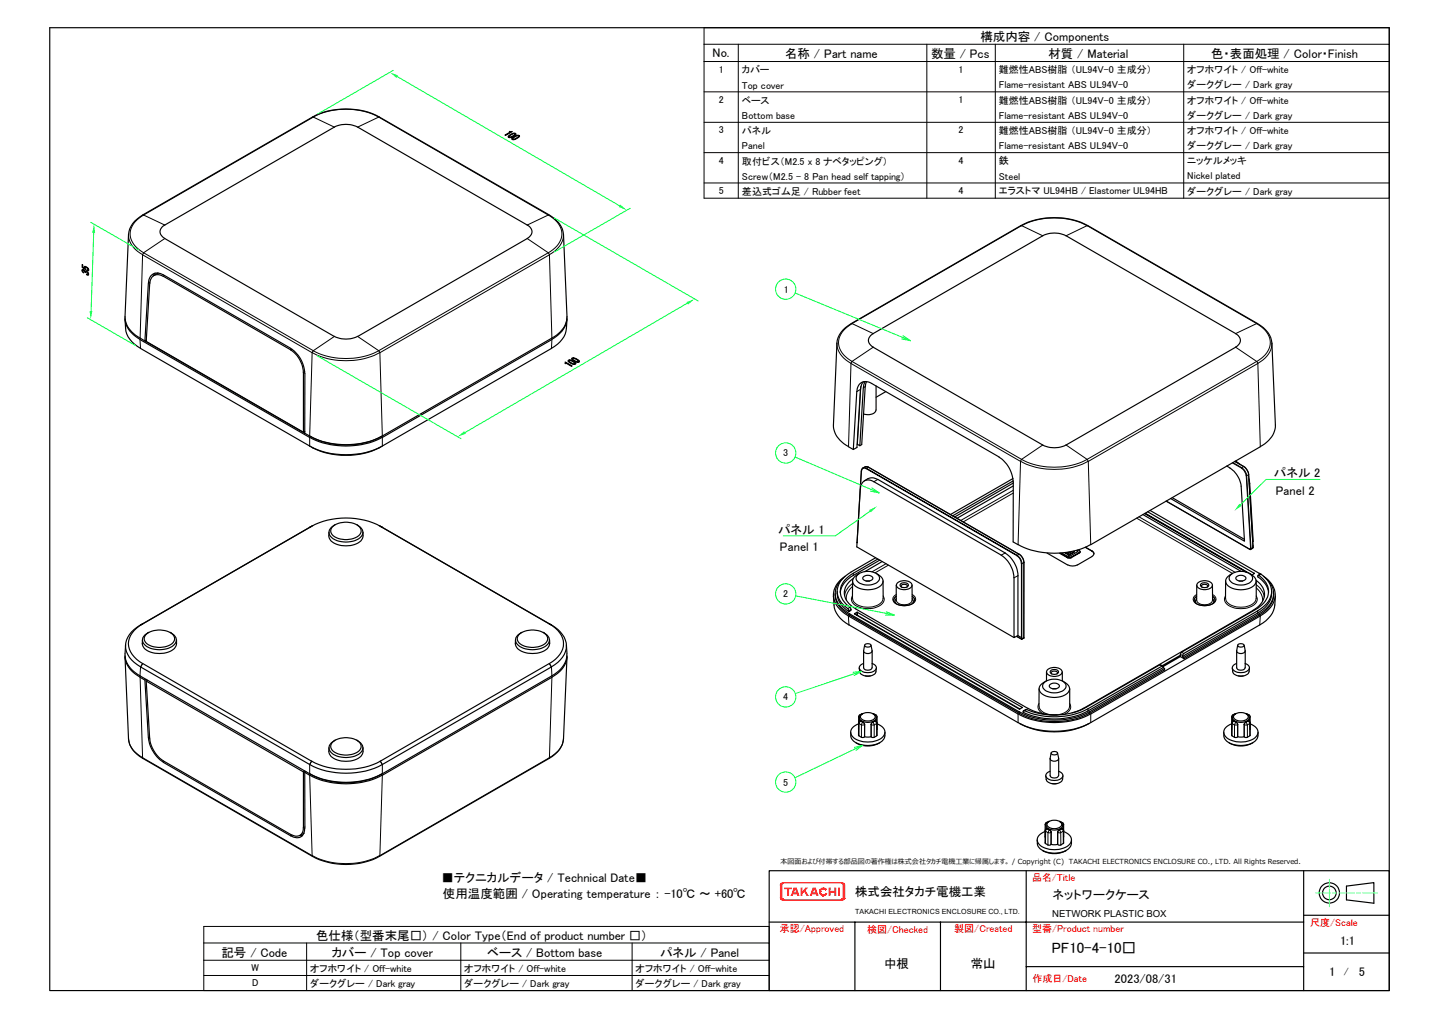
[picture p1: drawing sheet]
<svg xmlns="http://www.w3.org/2000/svg" width="420mm" height="297mm" viewBox="0 0 420 297" stroke-linecap="round" stroke-linejoin="round" font-family="sans-serif">
<path d="M14.5 8.1h391v280.9h-391z" fill="none" stroke="#000" stroke-width=".34"/>
<path d="M227.7 257.7h18.8M227.8 257.6h18.7M227.9 257.6h18.5M228 257.5h18.3M228.1 257.5h18.1" fill="none" stroke="#f00" stroke-width=".29"/>
<g fill="#f00">
<path d="M245.4 257.8h1.1z"/>
<path d="M227.7 257.8h1.1z"/>
<path d="M227.7 257.8h1.2z"/>
<path d="M245.4 257.8h1.2z"/>
<path d="M227.7 257.8h1z"/>
<path d="M245.6 257.8l1 .1z"/>
<path d="M227.7 257.8l.9 .1z"/>
<path d="M245.7 257.9h.9z"/>
<path d="M227.7 257.9h.9z"/>
<path d="M245.7 257.9l.9 .1z"/>
<path d="M227.7 257.9l.8 .1z"/>
<path d="M245.8 258h.8z"/>
<path d="M227.6 258h.9z"/>
<path d="M245.8 258l.8 .1z"/>
<path d="M227.6 258l.8 .1z"/>
<path d="M245.9 258.1h.8z"/>
<path d="M227.6 258.1h.8z"/>
<path d="M245.9 258.1l.8 .1z"/>
<path d="M227.6 258.1l.7 .1z"/>
<path d="M245.9 258.2l.8 .1z"/>
<path d="M227.6 258.2l.7 .1z"/>
<path d="M246 258.3l.7 .1z"/>
<path d="M227.6 258.3l.7 .1z"/>
<path d="M246 258.4l.7 3.4h-.7z"/>
<path d="M246 258.4h.7v3.4z"/>
<path d="M227.6 258.4l.7 3.4h-.7z"/>
<path d="M227.6 258.4h.7v3.4z"/>
<path d="M246 261.8l.7 .1z"/>
<path d="M227.6 261.8l.7 .1z"/>
<path d="M246 261.9l.7 .1z"/>
<path d="M227.6 261.9l.7 .1z"/>
<path d="M245.9 262h.8z"/>
<path d="M227.6 262h.8z"/>
<path d="M245.9 262l.7 .1z"/>
<path d="M227.6 262l.8 .1z"/>
<path d="M245.9 262.1l.7 .1z"/>
<path d="M227.6 262.1l.9 .1z"/>
<path d="M245.8 262.2h.8z"/>
<path d="M227.6 262.2h.9z"/>
<path d="M245.7 262.3h.9z"/>
<path d="M245.8 262.2l.8 .1z"/>
<path d="M227.6 262.2l1 .1z"/>
<path d="M227.7 262.3h.9z"/>
<path d="M245.6 262.3h1z"/>
<path d="M227.7 262.3h1z"/>
<path d="M245.4 262.4h1.1z"/>
<path d="M227.7 262.3l1.1 .1z"/>
<path d="M227.7 262.4h1.2z"/>
</g>
<path d="M227.7 262.4h18.8M227.8 262.5h18.7M227.9 262.6h18.5M228 262.7h18.3M228.2 262.7h17.9" fill="none" stroke="#f00" stroke-width=".29"/>
<g fill="#f00">
<path d="M228.9 259l2.2 .4h-2.2z"/>
<path d="M228.9 259h2.2v.4z"/>
<path d="M229.7 259.4l.6 2h-.6z"/>
<path d="M229.7 259.4h.6v2z"/>
<path d="M231.6 259l1.1 .5h-1.3z"/>
<path d="M231.6 259h.9l.2 .5z"/>
<path d="M232.1 259.5l.9 .9h-.6z"/>
<path d="M232.1 259.5h.6l.3 .9z"/>
<path d="M231.4 259.5l.3 .9h-.6z"/>
<path d="M231.4 259.5h.7l-.4 .9z"/>
<path d="M231.1 260.4l2.1 .5h-2.3z"/>
<path d="M231.1 260.4h1.9l.2 .5z"/>
<path d="M232.6 260.9l.8 .5h-.7z"/>
<path d="M232.6 260.9h.6l.2 .5z"/>
<path d="M230.9 260.9l.5 .5h-.7z"/>
<path d="M230.9 260.9h.7l-.2 .5z"/>
<path d="M235.2 259l-.1 .8h-.7z"/>
<path d="M235.2 259h.7l-.8 .8z"/>
<path d="M234.2 260l.2-.2 .8 .2z"/>
<path d="M234.4 259.8h.7l.1 .2z"/>
<path d="M233.7 259l.5 1h-.5z"/>
<path d="M233.7 259h.5v1z"/>
<path d="M233.7 260l1.6 .2h-1.6z"/>
<path d="M233.7 260h1.5l.1 .2z"/>
<path d="M233.7 260.2l.5 .6h-.5z"/>
<path d="M233.7 260.2h1l-.5 .6z"/>
<path d="M234.7 260.2l1.4 1.2h-.6z"/>
<path d="M234.7 260.2h.6l.8 1.2z"/>
<path d="M233.7 260.8l.5 .6h-.5z"/>
<path d="M233.7 260.8h.5v.6z"/>
<path d="M237.2 259l1.1 .5h-1.3z"/>
<path d="M237.2 259h.8l.3 .5z"/>
<path d="M237.6 259.5l.9 .9h-.5z"/>
<path d="M237.6 259.5h.7l.2 .9z"/>
<path d="M237 259.5l.3 .9h-.6z"/>
<path d="M237 259.5h.6l-.3 .9z"/>
<path d="M236.7 260.4l2.1 .5h-2.3z"/>
<path d="M236.7 260.4h1.8l.3 .5z"/>
<path d="M238.1 260.9l.9 .5h-.7z"/>
<path d="M238.1 260.9h.7l.2 .5z"/>
<path d="M236.5 260.9l.4 .5h-.6z"/>
<path d="M236.5 260.9h.6l-.2 .5z"/>
<path d="M240.2 258.9h.3z"/>
<path d="M240 259h.6z"/>
<path d="M240.2 258.9l.4 .1z"/>
<path d="M239.9 259h.8z"/>
<path d="M240 259h.7z"/>
<path d="M239.7 259h1.1z"/>
<path d="M239.9 259h.9z"/>
<path d="M239.7 259l1.2 .1z"/>
<path d="M239.6 259.2h1.4z"/>
<path d="M239.7 259.1l1.3 .1z"/>
<path d="M239.5 259.2h1.6z"/>
<path d="M239.6 259.2h1.5z"/>
<path d="M239.4 259.3h1.9z"/>
<path d="M239.5 259.2l1.8 .1z"/>
<path d="M239.4 259.3l1.9 .1z"/>
<path d="M240.3 259.4h1z"/>
<path d="M239.3 259.4h.9z"/>
<path d="M239.3 259.4h1z"/>
<path d="M240.4 259.4h.9z"/>
<path d="M239.3 259.4h.8z"/>
<path d="M240.5 259.4l.7 .1z"/>
<path d="M240.5 259.4h.8z"/>
<path d="M239.3 259.4l.6 .1z"/>
<path d="M240.6 259.5h.5z"/>
<path d="M240.6 259.5h.6z"/>
<path d="M239.2 259.5h.7z"/>
<path d="M239.2 259.5l.6 .1z"/>
<path d="M240.7 259.5l.3 .1z"/>
<path d="M240.7 259.5h.4z"/>
<path d="M240.8 259.6l.1 .1z"/>
<path d="M240.8 259.6h.2z"/>
<path d="M239.2 259.6l.5 .1z"/>
<path d="M239.2 259.6h.6z"/>
<path d="M239.1 259.7l.6 .1z"/>
<path d="M239.1 259.8h.6z"/>
<path d="M239.1 259.8l.5 .2z"/>
<path d="M239.1 260h.5z"/>
<path d="M239.1 260l.5 .1h-.5z"/>
<path d="M239.1 260h.5v.1z"/>
<path d="M239.1 260.1l.5 .1z"/>
<path d="M239.1 260.2l.5 .1z"/>
<path d="M239.1 260.3l.5 .1h-.5z"/>
<path d="M239.1 260.3h.5v.1z"/>
<path d="M239.1 260.4l.5 .1z"/>
<path d="M239.1 260.5l.6 .1z"/>
<path d="M241 260.5l.3 .1z"/>
<path d="M240.9 260.6l.6 .1z"/>
<path d="M239.1 260.6l.7 .1z"/>
<path d="M239.1 260.7h.7z"/>
<path d="M240.8 260.7h.7z"/>
<path d="M239.1 260.7l.8 .1z"/>
<path d="M240.7 260.8h.7z"/>
<path d="M239.2 260.8l.8 .1z"/>
<path d="M240.6 260.9h.7z"/>
<path d="M239.3 260.9h.7z"/>
<path d="M239.3 260.9h.8z"/>
<path d="M240.5 260.9h.8z"/>
<path d="M240.4 261h.9z"/>
<path d="M240.5 260.9l.8 .1z"/>
<path d="M239.3 260.9l.9 .1z"/>
<path d="M239.3 261h1.1z"/>
<path d="M239.3 261l1.9 .1z"/>
<path d="M239.3 261h2z"/>
<path d="M239.4 261.1h1.8z"/>
<path d="M239.4 261.1l1.6 .1z"/>
<path d="M239.6 261.2h1.4z"/>
<path d="M239.6 261.2l1.2 .2z"/>
<path d="M239.8 261.4h1z"/>
<path d="M239.8 261.4l.8 .1z"/>
<path d="M240.1 261.5h.4z"/>
<path d="M240.1 261.5h.5z"/>
<path d="M243.5 259l.6 .9h-.6z"/>
<path d="M243.5 259h.6v.9z"/>
<path d="M241.9 259l.5 .9h-.5z"/>
<path d="M241.9 259h.5v.9z"/>
<path d="M241.9 259.9l2.2 .5h-2.2z"/>
<path d="M241.9 259.9h2.2v.5z"/>
<path d="M243.5 260.4l.6 1h-.6z"/>
<path d="M243.5 260.4h.6v1z"/>
<path d="M241.9 260.4l.5 1h-.5z"/>
<path d="M241.9 260.4h.5v1z"/>
<path d="M244.6 259l.6 2.4h-.6z"/>
<path d="M244.6 259h.6v2.4z"/>
</g>
<g fill="none" stroke="#000" stroke-width=".34">
<path d="M104.4 37.1a7.5 7.5 0 0 0-6.8 0l-49.5 28.6a2.06 2.06 0 0 0-1.4 1.9 2.06 2.06 0 0 0 1.4 2M104.4 37.1l49.5 28.6a2.06 2.06 0 0 1 1.4 1.9 2.06 2.06 0 0 1-1.4 2M45.3 79.7l-.6 .8M46.2 79.7l-1.3 .7M48.1 69.6l49.5 28.5a7.5 7.5 0 0 0 6.8 0M153.9 69.6l-49.5 28.6M36.5 93.2a7.6 7.6 0 0 0 2.7 7.2l1.9 1.3 49.3 28.4M36.5 92.7a7.3 7.3 0 0 0 4.4 6.3M40.9 99.1l49.5 28.5a23.3 23.3 0 0 0 21.1 0l49.6-28.5M42.6 99.3h.1M42.7 99.2l-.4 .3 1-16.9a2.67 2.67 0 0 1 1.4-2.7 2.67 2.67 0 0 1 3 .3l37.2 21.4M165.4 92.7a7.3 7.3 0 0 1-4.4 6.3"/>
<path d="M165.5 93.2a7.6 7.6 0 0 1-2.8 7.2l-1.8 1.3-49.3 28.4a23.4 23.4 0 0 1-21.2 0M254.1 97.9l50.2-29.1a7.5 7.5 0 0 1 6.8 0l49.5 28.6a2.09 2.09 0 0 1 1.4 1.9 2.09 2.09 0 0 1-1.4 2l-49.5 28.5a7.5 7.5 0 0 1-6.8 0l-49.5-28.5a2 2 0 0 1-.7-3.4zM84.8 101.7a9 9 0 0 1 4.1 7.2M88.5 108.7a8.3 8.3 0 0 0-3.7-6.6l-37.1-21.5a2.39 2.39 0 0 0-2.7-.3 2.39 2.39 0 0 0-1.3 2.5l-1 16.8 45.9 26.5M88.6 108.7v17.4l.3-.2M89 108.9l-.1 17.5M250.1 114.2a2.64 2.64 0 0 1 1.4-2.6 2.64 2.64 0 0 1 2.9 .3l37.2 21.5M252 113.2l-1 16.8-.8-.4M252 111.4l-.5 .6-.3 1.6-1.1 17-1.1 .5 1.1-16.8M252.5 111.3l-.5 1.8M252.9 111.3l-.3 1.5-1.1 16.9-.5 .3M255.7 112.6v7a2.62 2.62 0 0 1-3.6 1.2"/>
<path d="M258.5 114.3l-2.8 1.6M88.9 125.9v.1M88.9 126.4l-46.6-26.9a10.8 10.8 0 0 1-5.3-4.8l-.5-2.4 1-23.8a7.4 7.4 0 0 1 4.2-5.8l49.5-28.5a21.4 21.4 0 0 1 19.5 0l49.6 28.5a7.4 7.4 0 0 1 4.2 5.8l1 23.8a7.2 7.2 0 0 1-4.4 6.3l-49.5 28.6M88.9 126.4l1.5 .8M90.4 127.2a22.7 22.7 0 0 0 20.8 .2M90.4 127.2a23.3 23.3 0 0 0 21.1 0M90.4 130.1h.1M90.8 130.4a22.3 22.3 0 0 0 20.4 0M111.6 127.2l-.3 .2M249 131.1a10.8 10.8 0 0 1-5.3-4.8l-.5-2.3 1.1-23.9a7.4 7.4 0 0 1 4.2-5.7l49.4-28.6a21.7 21.7 0 0 1 19.6 0l49.5 28.6a7.4 7.4 0 0 1 4.2 5.7l1 23.9a7.2 7.2 0 0 1-4.4 6.3l-49.5 28.6M250.2 129.6h.1M253.4 139.7a2.82 2.82 0 0 1 2.8 .2"/>
<path d="M253.4 139.6l-1.1 .7M256.2 139.9l37.2 21.4M291.6 133.4a9 9 0 0 1 4.1 7.2v17.5l1.4 .8M295.7 139.6l-18.3 10.5M358.1 136l.9 .5M358.9 136.6a7.4 7.4 0 0 1 3.3 5.3l1 16-21.5-12.4M360.4 134.6l2.9 1.7 1.1 1.8 1.3 21.2M360.6 134.5l1.3 1M364.5 139.7l1.1 18.3M91.3 153.3l-50.2 29a7.2 7.2 0 0 0-4.4 7 8.3 8.3 0 0 0 4.4 5.3l49.3 28.5M96 155.3a3.1 3.1 0 0 0 3.1 3.7 6.6 6.6 0 0 0 6.5-1.6 2.75 2.75 0 0 0 .4-2.1M96.9 153.8a6.3 6.3 0 0 1 8.1 0 1.93 1.93 0 0 1-1.3 3.1 6.6 6.6 0 0 1-6.8-.9l-.4-1.1z"/>
<path d="M97.5 153.3a2.16 2.16 0 0 0-1.5 2.2 2.16 2.16 0 0 0 1.8 2 7.3 7.3 0 0 0 7.6-1 2.02 2.02 0 0 0-1-3.2M97.9 153l-.4 .2M104.1 153l.3 .2M110.6 153.3l50.3 29a7.3 7.3 0 0 1 4.4 7 8.7 8.7 0 0 1-4.4 5.3l-49.3 28.5a23.4 23.4 0 0 1-21.2 0M250.1 158.3l1.3-20.8a1.49 1.49 0 0 1 2.1-1.2l44 25.4a2.9 2.9 0 0 1 1.3 2.4v22l-.6 .4-1.5-.8M250.1 158.3v.1M251.1 142.7l-1 16.9 45.9 26.4M251.1 142.7a2.39 2.39 0 0 1 1.3-2.5 2.39 2.39 0 0 1 2.7 .3l37.1 21.5a8.3 8.3 0 0 1 3.7 6.6M295.7 141.8l-16.4 9.4M295.7 140.9l-17.1 9.9M295.7 140.3l-17.7 10.2M297.1 158.9a23.3 23.3 0 0 0 21.2 0"/>
<path d="M333.5 150.1l28.7 16.6M334.1 149.8l29.7 17.2M334.9 149.3l31.2 18-.7 .5M335.7 148.9l32.1 18.6M340.4 146.2l24.3 14.1 .9-.3 .1-.7M342.1 145.2l21.1 12.2M365.7 159.3h-.1M243.2 173.9a8 8 0 0 0 4.6 8.4l49.3 28.5M243.8 173.2a6.9 6.9 0 0 0 4.2 6.3M244.3 172.6a6.3 6.3 0 0 0 3.4 5.8M246.2 168.5a5.7 5.7 0 0 0 .3 9.6l1.5 1M246.7 168.1a6.2 6.2 0 0 0-2.9 7.8l.7 1.2 1.1 1.1 2 1.5"/>
<path d="M247.6 179.7l49.5 28.6a23.3 23.3 0 0 0 21.2 0M248 179.5l49.5 28.6a22.9 22.9 0 0 0 20.5 0l21.9-12.6v-.5l-.4-.2M248 179.1l49.5 28.5a22.6 22.6 0 0 0 20.5 0l21.9-12.6M248.8 169.5v5.1M249.1 168.7a4.7 4.7 0 0 0-2.7 4.3 4.7 4.7 0 0 0 2.7 4.2l.7 .4M249.8 177.7l50.2 28.9a17.1 17.1 0 0 0 8.5 2M250.1 167.7a1.92 1.92 0 0 0-1.3 1.9 1.92 1.92 0 0 0 1.5 1.8 6.5 6.5 0 0 0 7.1-.9 1.86 1.86 0 0 0-1-2.8M250.3 167.8a4.7 4.7 0 0 1 6.2 .3 1.66 1.66 0 0 1-1.4 2.2 4.2 4.2 0 0 1-5.2-1.3v-.6zM250.9 167.3l-.8 .4M252 168.3a1.83 1.83 0 0 1 2.8 .4 1.71 1.71 0 0 1-3 0zM252.8 169.5h1M255.6 162.7l-7.2 4.2a6.6 6.6 0 0 0-4 6.5l.5 1.3 .7 1.2 1.8 1.6"/>
<path d="M255.7 167.3l.7 .4M256.2 163.1l-7.2 4.2a5.9 5.9 0 0 0-3.6 6.6 8.7 8.7 0 0 0 2.9 3.6l.1 .6-.7 .3-.3-.8M256.8 163.4l-7.8 4.5a6.8 6.8 0 0 0-3.8 4.9M257.5 163.8l-5.1 3M257.7 169.5l.1 5.1M260.9 175.1a2.62 2.62 0 0 0 3 1.6 2.71 2.71 0 0 0 3.1-1.6M261.6 170.7v4.4M261.6 174.7l-.4 .6 .2 .7M262 170a3.1 3.1 0 0 1 4.1 .5 1.64 1.64 0 0 1-1.9 1.5 1.96 1.96 0 0 1-2.5-1.5zM262.8 170.3a1.53 1.53 0 0 1 2.3 .4 1.31 1.31 0 0 1-1.2 .7 1.31 1.31 0 0 1-1.2-.8zM263.1 171.3l-.1-.1a.94 .94 0 0 1 .7-.8 .94 .94 0 0 1 1 .3l.1 .3-.1 .3M266.2 170.7v4.4"/>
<path d="M266.2 174.7l.4 .6-.2 .7M293.4 161.4a8.2 8.2 0 0 1 3.7 6.6v17.5M296 168.6v17.4l1.1-.5M305.6 161.4l6.1 3.4a3.1 3.1 0 0 0 2.8 0l4.2-2.4M309.2 161.4l2.5 1.4h.9M309.5 161.4l2.2 1.2h.9M309.9 161.4l1.6 .9M311.8 161.1l-.5 .5-.4-.4 .4 .2M312 161.8l-.3-.2 .3 .4 1.6-1.1-1.6 1.1M312.3 161l-1 .6M312.9 160.9l-1.2 .7M313.4 160.8l.2 .1"/>
<path d="M314.2 160.6l.3 .1M314.4 160.7l.2 .2M314.4 160.6l.2 .2-.2 .2M314.4 160.5l.1 .1M314.5 161l-2.3 1.3h-.7M314.7 160.4l.5 .3v.4l-2.7 1.5M315.3 160.9l-.2 .4-2.6 1.5M319.3 161.6l-.4-.6-2.1-1.3 1.9 1a.84 .84 0 0 1 .6 .8 .84 .84 0 0 1-.6 .8M348.5 175.1a2.62 2.62 0 0 0 3.1 1.6 2.71 2.71 0 0 0 3-1.6M349.2 174.7l-.3 .6 .2 .7M349.3 170.7l-.1 4.4M349.7 170a3.1 3.1 0 0 1 4.1 .5 1.64 1.64 0 0 1-2 1.5 1.96 1.96 0 0 1-2.5-1.5z"/>
<path d="M350.5 170.3a1.53 1.53 0 0 1 2.3 .4 1.31 1.31 0 0 1-1.3 .7 1.31 1.31 0 0 1-1.1-.8zM350.8 171.3l-.1-.1a.94 .94 0 0 1 .7-.8 .94 .94 0 0 1 .9 .3l.2 .3-.2 .3M353.9 170.7v4.4M353.9 174.7l.3 .6-.1 .7M357.7 169.5v5.1M359 167.7a1.92 1.92 0 0 0-1.3 1.9 1.92 1.92 0 0 0 1.5 1.8 6.5 6.5 0 0 0 7.1-.9 1.86 1.86 0 0 0-1-2.8M359.2 167.8a4.7 4.7 0 0 1 6.2 .3 1.66 1.66 0 0 1-1.4 2.2 4.2 4.2 0 0 1-5.2-1.3v-.6zM359.7 167.3l-.7 .4M360.8 168.3a1.83 1.83 0 0 1 2.8 .4 1.71 1.71 0 0 1-2.9 0zM361.7 169.5h1M364.6 167.3l.7 .4M365.7 178.1l-50 28.8-2.8 1.1"/>
<path d="M366.6 169.3a4.7 4.7 0 0 1 2.5 4.2 4.7 4.7 0 0 1-2.7 4.1l-.7 .5M366.6 169.5v5.1M367.4 167.9h-.3v.4a6.2 6.2 0 0 1 3.1 4.5M367.5 167.9a5.5 5.5 0 0 1 2.5 6.3l-1.1 1.7-1.7 1.5-22.4 12.9M367.5 167.3l.3 .2M367.5 179.1l-21.9 12.7M367.5 179.5l-21.9 12.7M367.8 167.5l-.6 .4M367.8 167.5h.2M368.1 167.6a5.5 5.5 0 0 1 2.1 7.9l-1.1 1.2-2 1.5-21.6 12.5M368.8 168.1a6.2 6.2 0 0 1 2.8 7.8l-.7 1.2-1 1.1-2.1 1.5-49.5 28.6M369.3 168.5a5.7 5.7 0 0 1-.4 9.6l-1.4 1"/>
<path d="M371.1 172.6a6.7 6.7 0 0 1-4 6.3l-22 12.6M371.7 173.2a6.9 6.9 0 0 1-4.2 6.3M372.2 173.9a8 8 0 0 1-4.5 8.4l-49.4 28.5a23.4 23.4 0 0 1-21.2 0M36.5 190.8a7.3 7.3 0 0 0 4.4 6.4l49.5 28.6M36.5 191.3a7.3 7.3 0 0 0 4.4 6.3l1.4 .8M36.5 191.7l1 23.9a7.2 7.2 0 0 0 4.2 5.7l49.5 28.6a21.4 21.4 0 0 0 19.5 0l49.6-28.6a7.2 7.2 0 0 0 4.2-5.7l1-23.9M36.7 188.2l-.2 2.6M39.2 183.9l2.4-1.9 49.3-28.5a22.1 22.1 0 0 1 20.1 0l49.3 28.5a6.8 6.8 0 0 1 4.1 6.6 7.9 7.9 0 0 1-4.1 5l-49.3 28.5a22.4 22.4 0 0 1-20.1 0l-49.2-28.5a6.8 6.8 0 0 1-4.2-6.6 6.2 6.2 0 0 1 1.7-3.1zM41.5 187.7a3.7 3.7 0 0 0 3.7 2.9 6 6 0 0 0 6.2-2.1l.1-.8M41.6 186.7l-.1 1.1M42.5 185.3a6.3 6.3 0 0 1 8 0 1.93 1.93 0 0 1-1.2 3 6.6 6.6 0 0 1-6.8-.8l-.4-1.1zM42.6 198.2l-.3 .2 1 16.9a10 10 0 0 0 4.4 7.1"/>
<path d="M42.7 198.7l45.9 26.5M43.1 198.5l-.4 .2 1 16.9a9.1 9.1 0 0 0 4 6.4l37.1 21.5a2.2 2.2 0 0 0 2.3 .4 2.2 2.2 0 0 0 1.4-1.9v-.5M43.4 184.5a2.38 2.38 0 0 0-1.6 3.1 6.6 6.6 0 0 0 7.3 1.5 2.65 2.65 0 0 0 2.3-3l-.6-.8-1.1-.8M51.5 186.7v1.1M150.4 187.7a3.7 3.7 0 0 0 3.7 2.9 6 6 0 0 0 6.1-2.1l.2-.8M150.5 186.7l-.1 1.1M151.7 184.9a6.5 6.5 0 0 1 7.7 .4 1.93 1.93 0 0 1-1.2 3 6.6 6.6 0 0 1-6.8-.8l-.4-.8v-.7zM152.3 184.5a2.38 2.38 0 0 0-1.6 3.1 6.6 6.6 0 0 0 7.3 1.5 2.65 2.65 0 0 0 2.2-3l-.5-.8-1.2-.8M160.4 186.7v1.1M161.1 197.2l-49.5 28.6M165.3 188.2l.2 2.6M165.4 190.8a7.3 7.3 0 0 1-4.4 6.4"/>
<path d="M165.5 191.3a7.3 7.3 0 0 1-4.4 6.3l-49.5 28.6M250.8 194.9l.1 1.1a2.91 2.91 0 0 0 4.3 .7l.5-.7 .1-1.1M252 193.6a1.23 1.23 0 0 0-1.2 1.2 1.23 1.23 0 0 0 1.2 1.2 3 3 0 0 0 3.8-1.1l-.3-.8-1-.5M252.1 189.9v4.9a1.41 1.41 0 0 0 2.4 0M252.3 188.3l-.2 1.6a1.34 1.34 0 0 0 1.2 .8 1.34 1.34 0 0 0 1.2-.8M252.5 188a1.21 1.21 0 0 1 1.7 .3 1.11 1.11 0 0 1-1.9 0zM252.6 197.2h1.4M254.2 188.3l.4 1.6M254.6 189.9v4.9M297.1 185.5l1 .5M298.1 186h.1M304.7 199.2a4.7 4.7 0 0 1 6.3 .3 1.66 1.66 0 0 1-1.4 2.3 4.2 4.2 0 0 1-5.3-1.3v-.7z"/>
<path d="M305.3 198.7l-.7 .4a1.92 1.92 0 0 0-1.3 1.9 1.92 1.92 0 0 0 1.4 1.8 6.5 6.5 0 0 0 7.1-.9 1.86 1.86 0 0 0-.9-2.8l-.7-.4M305.4 196v2.7M305.9 195.3a3.1 3.1 0 0 1 4.1 .5 1.64 1.64 0 0 1-2 1.6 1.96 1.96 0 0 1-2.5-1.6zM306.4 199.8a1.83 1.83 0 0 1 2.8 .4 1.71 1.71 0 0 1-3 0zM306.7 195.7a1.53 1.53 0 0 1 2.2 .3 1.31 1.31 0 0 1-1.2 .8 1.31 1.31 0 0 1-1.2-.9zM307 196.6l-.2-.1a.94 .94 0 0 1 .7-.8 .94 .94 0 0 1 1 .3l.2 .3-.2 .3M310 196v2.7M338.5 194l-21.6 12.4a21.2 21.2 0 0 1-17.5 .6l-.7 .3M338.7 194h-.2M338.8 194l.6 .3M339.5 194.5l-.4-.1-21.6 12.4a22.6 22.6 0 0 1-18.8 .5l-.1 .6M339.5 194.8l-22 12.6a22 22 0 0 1-18.9 .4"/>
<path d="M339.5 194.6v.2M344.5 191.2l-5.3 3M344.5 191.6l-5 2.9M344.8 190.3l-.2 .5-.1 .8 1.1 .6v-.4l-.5-.3M345.1 191.3v.2M345.5 190.7l-.4 .6M359.7 194.9l.1 1.1a2.91 2.91 0 0 0 4.3 .7l.4-.7M360.9 193.6a1.23 1.23 0 0 0-1.2 1.2 1.23 1.23 0 0 0 1.1 1.2 3 3 0 0 0 3.9-1.1l-.3-.8-1-.5M360.9 189.9v4.9a1.41 1.41 0 0 0 2.5 0M361.2 188.3l-.3 1.6a1.34 1.34 0 0 0 1.3 .8 1.34 1.34 0 0 0 1.2-.8M361.3 188.1a1.2 1.2 0 0 1 1.8 .2 1.11 1.11 0 0 1-1.9 0zM361.4 197.2h1.5"/>
<path d="M363.1 188.3l.3 1.6M363.4 189.9v4.9M364.7 194.9l-.1 1.1M96 218.1a3.1 3.1 0 0 0 3.1 3.8 6.6 6.6 0 0 0 6.5-1.6 2.75 2.75 0 0 0 .4-2.2M97.3 216.3a6.5 6.5 0 0 1 7.7 .4 1.93 1.93 0 0 1-1.3 3.1 6.6 6.6 0 0 1-6.8-.9l-.3-.8v-.7zM97.9 215.9a2.45 2.45 0 0 0-1.6 3.2 6.6 6.6 0 0 0 7.3 1.5 2.65 2.65 0 0 0 2.2-3.1l-.6-.8-1.1-.8M248.3 213.7a3.4 3.4 0 0 0 3.6 3.7 6.3 6.3 0 0 0 6.1-1.9l.2-.8M249.9 216.7a7.1 7.1 0 0 0 6.9 0M250.6 212.8v-3.7a1.1 1.1 0 0 1 1.2-.9 1.15 1.15 0 0 0-1 1.3 1.15 1.15 0 0 0 1.1 1 3.2 3.2 0 0 0 3.8-.9v-.5l-.9-.9a1.23 1.23 0 0 1 1.2 .9l-.1 5.6a1.31 1.31 0 0 1-1.6 .3M250.6 211.2a2.6 2.6 0 0 0-2.2 3 5.3 5.3 0 0 0 5.6 2.3 4.3 4.3 0 0 0 4.3-2.6 2.8 2.8 0 0 0-2.3-2.7M250.8 209.3v1.1M251.3 210.4h-.4l-.3 .5v3.7a1.42 1.42 0 0 0 1.7 .4"/>
<path d="M251.3 208.6a2.9 2.9 0 0 1 4.1 .3 1.57 1.57 0 0 1-1.9 1.5 1.8 1.8 0 0 1-2.3-1.5zM251.3 210.4l.5 .3M251.8 210.7l.5 .6v3.7M252.3 214.9h2M254.8 210.7l-.5 .6v3.7M255.3 210.4l-.5 .3M255.5 210.3h.1M255.5 210.3l-.2 .1M255.5 210.3l.4 .6M255.8 209.3v1.1M258.3 213.7v1M297.1 210.8h.1"/>
<path d="M297.6 211.1a22.3 22.3 0 0 0 20.3 0M298.3 206.4v.1M298.3 206.5l-.8 .4M298.3 206.4l-48.1-27.8-.8 .5 48.1 27.8M303.3 201l-.1 5M306.8 219.7l-.3 1.6a1.34 1.34 0 0 0 1.2 .8 1.34 1.34 0 0 0 1.2-.8M307 219.5a1.21 1.21 0 0 1 1.7 .3 1.11 1.11 0 0 1-1.9 0zM307.2 201h1M308.7 219.7l.3 1.6M312.2 201v5M357.2 213.7a3.4 3.4 0 0 0 3.6 3.7 6.3 6.3 0 0 0 6.1-1.9l.2-.8M358.7 216.7a7.1 7.1 0 0 0 6.9 0"/>
<path d="M359.5 211.2a2.6 2.6 0 0 0-2.2 3 5.3 5.3 0 0 0 5.5 2.3 4.3 4.3 0 0 0 4.4-2.6 2.8 2.8 0 0 0-2.3-2.7M359.7 209.3v1.1M360.2 208.6a2.9 2.9 0 0 1 4.1 .3 1.57 1.57 0 0 1-1.9 1.5 1.8 1.8 0 0 1-2.4-1.5zM360.2 210.4h-.5l-.2 .5v3.7a1.31 1.31 0 0 0 1.7 .3v-3.6l-.5-.6M360.2 210.4l.5 .3M361.2 214.9h1.9M363.1 215l.5 .2 .5-.1M363.6 210.7l-.5 .6v3.7M363.7 208.2l.2 .1M363.7 208.2l.2 .2M363.9 208.4a1.09 1.09 0 0 1 .7 1.2 1.09 1.09 0 0 1-1.1 .9 3.2 3.2 0 0 1-3.8-.9v-.5l1-.9a1.11 1.11 0 0 0-1.2 .9v3.7M363.9 208.3l1 .7v5.6l-.9 .5"/>
<path d="M364.2 210.4l-.6 .3M364.4 210.3h.1M364.4 210.3l-.2 .1M364.4 210.3l.5 .6M364.7 209.3v1.1M367.2 213.7v1M47.7 222.4l37.2 21.4a2.42 2.42 0 0 0 3.8-.8l.2-1.3M88.6 225.2v16.3M88.9 225.3l1.5 .9M89 225l-.4 .2M89.3 225.2l-.4 .1 .1 16.4M90.4 225.8l.3 .2"/>
<path d="M90.4 225.7a23.3 23.3 0 0 0 21.1 0M90.4 226.1a23.3 23.3 0 0 0 21.1 0M90.4 223v.1M90.7 225.9a22.6 22.6 0 0 0 20.5 0M111.6 225.8l-.3 .2M305.2 226.4a1.87 1.87 0 0 0 .6 1.7 3.3 3.3 0 0 0 4.2-.4l.2-1.3M306 239.8a1.09 1.09 0 0 0-.7 1.2 1.09 1.09 0 0 0 1.1 .9 3.2 3.2 0 0 0 3.7-.9v-.5l-.6-.7M306.2 239.6l-.2 .2M306.2 239.6a1.17 1.17 0 0 0-1.1 1l-.1 5.3 .9 .6M306.5 225a1.23 1.23 0 0 0-1.3 1.3 1.23 1.23 0 0 0 1.2 1.2 3 3 0 0 0 3.8-1.1l-.3-.8-1-.6M306.5 221.4v4.9a1.41 1.41 0 0 0 2.4 0M307 228.6h1.4"/>
<path d="M309 221.4v4.9M309.5 239.7l-.3-.1 .3 .2M309.5 239.7l.7 .4M88.7 243.1l-1.2 .7h.8M224.5 254h181v35h-181zM299.5 254v35M302.7 245.1a3.4 3.4 0 0 0 3.6 3.7 6.3 6.3 0 0 0 6.2-1.9l.2-.8M304.3 248.2l.3 .2M304.6 248.3a7 7 0 0 0 6.2 0M305 244.2h.1M305 242.6a2.6 2.6 0 0 0-2.1 3.1 5.3 5.3 0 0 0 5.5 2.2 4.3 4.3 0 0 0 4.3-2.6 2.8 2.8 0 0 0-2.3-2.7M305.3 240.8v1.1"/>
<path d="M305.7 240a2.9 2.9 0 0 1 4.1 .3 1.57 1.57 0 0 1-1.9 1.5 1.8 1.8 0 0 1-2.3-1.5zM306.2 242.1a.61 .61 0 0 0-.6-.4 .61 .61 0 0 0-.5 .6M306.3 242.1l.5 .7v3.6l-.9 .1M306.7 246.3h2M309.9 241.7h.1M309.9 241.7l-1 .7-.2 .4v3.6l.9 .1M310 241.7l.4 .6M310.2 240.8v1.1M310.2 240.1l.2 .4v5.5l-.8 .5M311.2 248.2l-.3 .2M312.7 245.1v1M380.5 254v35"/>
<path d="M393 258.5l8-1v6l-8-.9zM224.5 269h156M249.5 269v20M274.5 269v20M380.5 267h25M380.5 278h25M299.5 282h81"/>
<circle cx="388" cy="260.5" r="2.97"/>
<circle cx="388" cy="260.5" r="1.98"/>
</g>
<path d="M388 256.5v1.9M388 258.7v.5M388 259.5v2.1M384 260.5h4.3M388 261.8v.6M388 262.6v1.9M388.9 260.5h1.1M390.6 260.5h4.8M395.9 260.5h1.2M397.7 260.5h4.3" fill="none" stroke="#0ff" stroke-width=".29"/>
<g fill="none" stroke="#000" stroke-width=".29">
<path d="M91.2 34.2h.2M91.4 34.2a21.2 21.2 0 0 1 19.1 0M91.4 34.2l-49.5 28.5M91.4 34.2l6.2 2.9M110.5 34.2l49.5 28.5-6.1 3M110.5 34.2l-6.1 2.9M110.7 34.2h-.1M37.5 68.4a6.8 6.8 0 0 0 4.1 5.9M41.6 74.3l49.5 28.6M41.6 74.3l-.7 24.3M41.7 62.7l.2 .1M41.9 73.7l49.5 28.6"/>
<path d="M41.9 62.7a6 6 0 0 0-3.5 7.4l1.1 1.7 2.4 1.9M41.9 62.7l6.2 3M42 73.8l-.4 .5M48.1 69.6l-6.2 4.1M153.9 69.6l6.1 4.1-49.5 28.6M160 73.8l.4 .5M160.3 62.7h-.2a6 6 0 0 1 3.5 7.4l-1.1 1.7-2.4 1.9M160.4 74.3l-49.5 28.6M160.4 74.3l.7 24.3M164.5 68.4a6.8 6.8 0 0 1-4.1 5.9M304.3 68.8l-6.1-3-49.5 28.6M311.1 68.8l6.2-3 49.5 28.6"/>
<path d="M317.5 65.8a22.3 22.3 0 0 0-19.6 0M40.9 99.1l.1 2.5M43.8 82.3l-.5 .3M48 80.4l-.3 .2M97.6 98.2l-6.2 4.1M104.4 98.2l6.1 4.1M161.1 99.1l-.1 2.5M248.5 94.4h.2M248.7 94.4a6 6 0 0 0-3.6 7.4l1.1 1.7 2.5 2M248.7 94.4l6.1 2.9M366.8 94.4l-6.2 2.9M366.8 94.4a6 6 0 0 1 3.6 7.4l-1.1 1.7-2.5 2"/>
<path d="M367 94.4h-.2M85.2 101.9l-.4 .2M88.9 108.5l-.3 .2M91.1 102.9a21.7 21.7 0 0 0 19.7 0M91.1 102.9l-.7 24.3M91.4 102.3a21.2 21.2 0 0 0 19.1 0M91.4 102.4l-.3 .5M110.5 102.4l.4 .5M110.9 102.9l.7 24.3M244.3 100.1a6.8 6.8 0 0 0 4.1 5.9M248.4 106l-.8 24.3M248.4 106l49.5 28.6-.8 24.3"/>
<path d="M248.7 105.5l49.5 28.5M248.7 105.5l-.3 .5M251.1 113.6l-1 .7M251.2 112.7l-1 16.9M252.5 112.8l-.5 .4M254.8 101.3l-6.1 4.2M360.6 101.3l6.2 4.2M366.8 105.5l-49.5 28.5M366.8 105.5l.3 .5M367.1 106l-49.5 28.6 .7 24.3M367.1 106l.7 24.3M371.2 100.1a6.8 6.8 0 0 1-4.1 5.9"/>
<path d="M90.4 127.6v2.5M90.7 127.4h.1M111.3 127.4h.1M111.6 127.6v2.5M251.4 137.5l-.3 4.7M251.4 137.5h.1M251.9 136.5l1 .1M252.5 136.2l.9 .1M252.8 136.8a.81 .81 0 0 0-.9-.1 .81 .81 0 0 0-.4 .8M252.9 136.6l44 25.4M252.9 136.6l43.9 25.5 .1-.1M253.4 136.3l-.5 .3"/>
<path d="M253.4 136.3h.1M253.4 136.3l44 25.4M256.2 139.9l-1.1 .6M298.2 134a21.2 21.2 0 0 0 19.1 0M298.2 134.1l-.3 .4a19.9 19.9 0 0 0 14.1 2.1l3.9-1.2 1.7-.8-.4-.5M304.3 129.8l-6.1 4.2M311.2 129.8l6.1 4.2M359.7 135l2.6 1.6M359.8 135l2.6 1.4M360.4 134.6l2.6 1.5M360.8 134.7h-.2M362.3 136.6a3.2 3.2 0 0 1 1.4 2.2"/>
<path d="M362.4 136.4a3.3 3.3 0 0 1 1.5 2.4M362.4 136.4v.2M363 136.1l-.6 .3M363 136.1h.1M363 136.1a3.3 3.3 0 0 1 1.4 2.4M363.8 138.8l1.2 21.3-.1 .2-.2-.1M363.9 138.8l1.2 21.3M364.4 138.5l1.3 21.2M364.4 138.5l-.5 .3M364.4 138.4v.1M90.9 153.5l-.5 .4M91 153.5l-.6 .3"/>
<path d="M111.6 153.8l-.6-.3 .6 .4M295.7 143l-15.3 8.8M295.7 143.8l-14.6 8.5M331.7 151.2l28 16.1M332.4 150.8l28.1 16.2M334.1 149.8l29.7 17.2M334.3 149.7l31.1 18M340.4 146.2l24.3 14.1M364.7 141.1l-.1 .1M365.7 159.7l-.6 .4M365.7 159.7l-.1 .2M365.7 159.7h.1"/>
<path d="M247.6 179.7l.2 2.6M248 179.1v.4M248 177.2l-.6 .4M248.4 177.8l-.7 .4M248.8 173.9a2.11 2.11 0 0 0 1.4 3.1 6.5 6.5 0 0 0 7.6-1.3l.3-1.1-.3-.7M248.8 174.6a3.6 3.6 0 0 0 3.8 2.5 4.8 4.8 0 0 0 5.1-2.2v-.3M248.8 171.1a4.6 4.6 0 0 0-1.8 4M248.8 170.2a5.6 5.6 0 0 0-2.3 3.6M249 167.3v.6M249.4 179v.1M250.1 179.5h.1M250.1 178.6v.9"/>
<path d="M250.2 178.6v.9l47.5 27.3M258.6 164.5l-4.1 2.3M259.3 164.9l-3.9 2.2M261.6 173.9l-.6 .6-.1 .6 .2-.6 .5-.5M261.6 173.5a1.46 1.46 0 0 0-1 1.5 1.46 1.46 0 0 0 1.2 1.3 4.9 4.9 0 0 0 5.2-.7l.3-.7-.2-.6-.9-.8M261.6 175.1a2.71 2.71 0 0 0 4.2 .8l.4-.8M266.2 173.9l.6 .6 .2 .6-.3-.6-.5-.5M293.4 161.3l-1.2 .7M296.8 162.2a2.79 2.79 0 0 1 1.3 2.2M296.9 162.1a2.48 2.48 0 0 1 1.3 2.4M297.1 168l-1.1 .6M297.4 161.7l-.5 .3"/>
<path d="M297.4 161.7h.1M297.4 161.7a2.9 2.9 0 0 1 1.4 2.4M298.1 164.4v22M298.8 164.1v22M298.8 164.1l-.6 .3v22M311.7 162.6v.2M312.5 162.6v.2M314.5 160.6v.1M315 161.2v.1M318.7 160.7v.1M349.2 173.5a1.46 1.46 0 0 0-1 1.5 1.46 1.46 0 0 0 1.3 1.3 4.9 4.9 0 0 0 5.2-.7l.2-.7-.1-.6-.9-.8M349.2 173.9l-.5 .6-.2 .6 .2-.6 .5-.5"/>
<path d="M349.3 175.1a2.71 2.71 0 0 0 4.2 .8l.4-.8M353.9 173.9l.6 .6 .1 .6-.2-.6-.5-.5M357.7 173.9a2.11 2.11 0 0 0 1.4 3.1 6.5 6.5 0 0 0 7.6-1.3l.2-1.1-.3-.7M357.7 174.6a3.6 3.6 0 0 0 3.8 2.5 4.8 4.8 0 0 0 5.1-2.2v-.3M365 160.1h.1M365.1 160.1l-.1 .2M366.1 167.3h.1M366.6 171.5a4.6 4.6 0 0 1 1.9 4M366.6 170.6a5.6 5.6 0 0 1 2.4 3.6M367.1 178.2v.7M367.5 179.1v.4M367.8 179.7l-.1 2.6"/>
<path d="M368 167.5l-.6 .4M40.9 197.6l.7 23.5M41.6 193.6l-.6 1-.1 2.6M41.6 182l-.6 .3M41.7 193.6l-.6 1M41.7 182l-.6 .3M160.3 193.6l.6 1M160.3 182l.6 .3M160.4 182l.6 .3M160.4 193.6l.6 1 .1 2.6M161.1 197.6l-.7 23.5M296.7 185.6l1.4 .8"/>
<path d="M298.2 186.4v.1M298.2 186.4h.1M298.8 186.1v.1M298.8 186.1l-.6 .3M298.8 186.1h.1M338.5 194l.6 .4M344.5 190.9l.6 .4M344.8 190.3l.7 .4M37.5 215.6a7.1 7.1 0 0 0 4.1 5.4M43.7 215.1l-.4 .2M164.5 215.6a7.1 7.1 0 0 1-4.1 5.4M250.6 210.9l.1 .2"/>
<path d="M250.6 209.1l.2 .3M250.7 211.1l.7 .4M250.7 211.1v3.6M251.1 210.3l.1 .1M251.2 208.6l-.4 .1M251.2 210.4l.6 .3M251.2 210.4l-.5 .7M251.2 210.4h.1M251.4 211.5v3.6M251.5 208.3h.2M251.8 210.7l.5 .6M251.8 210.7l-.4 .8"/>
<path d="M252.3 211.3l-.4 .2h-.5M252.3 211.3v3.7M254.3 211.3l.3 .2h.5M254.3 211.3v3.7M254.8 210.7h.1M254.8 210.7l-.5 .6M254.8 210.7l.3 .8M254.9 208.3h.1M255.1 211.5l.8-.4v3.6M255.1 211.5v3.6M255.3 210.4h.1M255.4 210.4l.4 .7 .1-.2"/>
<path d="M255.4 210.4l-.6 .3M255.4 208.6l.3 .1M255.5 210.3l-.1 .1M255.9 209.1l-.2 .3M297.1 208.3v2.5M297.5 207.7v.4M298.3 206.4v.1M299.7 207l-.7 .4M303.2 205.3a2.04 2.04 0 0 0 1.3 2.9M303.3 206a3.6 3.6 0 0 0 3.8 2.6 4.8 4.8 0 0 0 5-2.2l.1-.4M312.2 205.3a2.18 2.18 0 0 1-1.5 3.1M317.5 206.8v.6"/>
<path d="M318 207.7v.4M318.3 208.3v2.5M359.5 210.9l.1 .2M359.5 209.1l.2 .3M359.6 211.1l.7 .4v3.6M359.6 211.1v3.6M360 210.3l.1 .1M360 208.6l-.3 .1M360.1 210.4l.6 .3M360.1 210.4l-.5 .7M360.1 210.4h.1M360.5 208.3h.1"/>
<path d="M360.7 210.7l-.4 .8M360.7 210.7l.5 .6M360.7 210.7h.1M361.2 211.3v3.7M361.2 211.3l-.4 .2h-.5M363.1 211.3l.4 .2h.5M363.1 211.3v3.7M363.6 210.7h.1M363.7 210.7l.1 .1a.5 .5 0 0 0 .3 .6 .5 .5 0 0 0 .6-.3M363.7 210.7l-.6 .6M363.8 208.3h.1M364.1 211.5v3.6"/>
<path d="M364.2 210.4h.1M364.2 210.4l-.6 .3M364.3 210.4l.4 .7M364.3 208.6l.4 .1M364.4 210.3l-.1 .1M364.7 211.1l.1 3.6M364.9 209.1l-.2 .3M364.9 210.9l-.2 .2M41.6 221.1l.1 .2M41.6 221.1l49.5 28.5M48 222.2l-.3 .2M90.4 226.2l.7 23.4"/>
<path d="M90.4 223.1v2.7M90.7 225.9v.1M90.9 222.1l-.5 1M91 222.1l-.6 1M111 222.1l.6 1v2.7M111.3 225.9v.1M111.6 226.2l-.7 23.4M160.4 221.1l-.2 .2M160.4 221.1l-49.5 28.5M306 239.7h.2M309.3 239.7h.2M85.2 243.7l-.3 .2"/>
<path d="M89 241.3l-.4 .2M91.1 249.6a21.7 21.7 0 0 0 19.7 0M91.1 249.6l.1 .3M110.9 249.6l-.2 .3M305.1 242.3l.1 .2M305.1 240.6l.2 .2M305.1 242.5l.2 .1a1.09 1.09 0 0 0 1.5 .2M305.2 242.5l-.1 3.6M305.5 241.7l.1 .2M305.6 240.1h-.3M305.6 241.9l.6 .2M305.6 241.9l-.4 .6"/>
<path d="M305.7 241.8l-.1 .1M306.2 242.2l-.3 .8v3.5M306.2 242.2l.6 .6M306.3 242.1h-.1M306.8 242.7v.1M306.8 242.8l-.1 3.6M308.7 242.7v3.7M309.2 242.1h.1M309.2 242.2l.4 .8v3.5M309.2 242.2l-.5 .6M309.7 241.8l.1 .1M309.8 241.9l-.6 .2"/>
<path d="M309.8 241.9l.5 .6M309.9 240.1h.3M310 241.7l-.2 .2M310.3 242.5l-.2 .1a1.04 1.04 0 0 1-1.4 .2M310.3 242.5v3.6M310.4 240.6l-.2 .2M310.4 242.3l-.1 .2M59.5 275.1h165v5.1M89.5 275.1v13.9M134.5 275.1v13.9M184.5 275.1v13.9M224.5 275.1v-4.8h-165v18.7h165v-8.8"/>
<path d="M59.5 280.2h165M59.5 284.6h165"/>
</g>
<circle cx="250.1" cy="158.3" r=".17" fill="#000"/>
<path d="M232.1 85.5l33.6 13.9-2.5-.5M263.6 98l2.1 1.4M232.1 133.4l24.5 10.4-2.5-.5M254.5 142.4l2.1 1.4M232.3 173.9l28.7 5.6h-2.6M258.7 178.5l2.3 1M249.3 197.1l2.2-1.3-19.3 6.6M251.5 195.8l-2.5 .4M249.8 218.9l2-1.5-19.8 9.5M251.8 217.4l-2.4 .7" fill="none" stroke="#00ff40" stroke-width=".29"/>
<g fill="none" stroke="#00ff3f" stroke-width=".29">
<circle cx="229.3" cy="84.4" r="2.97"/>
<circle cx="229.3" cy="132.2" r="2.97"/>
<circle cx="229.3" cy="173.3" r="2.97"/>
<circle cx="229.3" cy="203.3" r="2.97"/>
<circle cx="229.3" cy="228.2" r="2.97"/>
</g>
<path d="M253.7 148.8l2.3-1.1-1.8 1.8z" fill="#00ff40"/>
<path d="M254 149.1l-10.2 7.2h-15.2" fill="none" stroke="#00ff40" stroke-width=".29"/>
<path d="M361.7 147l.6 .6-2 1.5z" fill="#00ff40"/>
<path d="M385.2 139.9h-15.7l-7.5 7.4" fill="none" stroke="#00ff40" stroke-width=".29"/>
<path d="M161.8 63.6l42 24.2M200.6 88.5l-64.9 37.7M92.6 103.8l42 24.2" fill="none" stroke="#00ff3f" stroke-width=".29"/>
<g fill="#00ff3f">
<path d="M133.6 127.4l1.9-1.6 .4 .7z"/>
<path d="M200.4 88.1l2.3-.9-1.9 1.7z"/>
</g>
<g fill="#000" stroke="#000" stroke-width=".29">
<path d="M164.9 105.7l2.1 1.1-.2 .1-1.5-.9-.3 .1z" fill-rule="evenodd"/>
<path d="M165.8 105.2l.5-.2-.2 .3 .1 .2 1.1 .6 .8-.1v.1l-.4 .2-.7-.1-1-.6z" fill-rule="evenodd"/>
<path d="M166.1 105.2l.3-.2 .5 .2 1.2 .8-.4 .1v-.2l-.4-.3z" fill-rule="evenodd"/>
<path d="M166.9 104.5l.6-.1-.4 .4 1 .7h.7l.3-.2a.74 .74 0 0 1-1.3 .2l-.9-.6z" fill-rule="evenodd"/>
<path d="M167.2 104.6l.3-.2 .6 .2 1 .7-.3 .2-.4-.5z" fill-rule="evenodd"/>
</g>
<path d="M114.8 20.5l-22.1 12.8M116 22.4l64.8 37.6M183.9 60.7l-22.1 12.8" fill="none" stroke="#00ff3f" stroke-width=".29"/>
<g fill="#00ff3f">
<path d="M113.8 21.1l2.4 .9-.5 .7z"/>
<path d="M181 59.7l2 1.6-2.4-.9z"/>
</g>
<g fill="#000" stroke="#000" stroke-width=".29">
<path d="M147.4 39.4l1.5-.9-.3-.1 .2-.1 .7 .1-2 1.1z" fill-rule="evenodd"/>
<path d="M148.3 39.7l1.5-.8 .8 .1v.2l-.8-.2-.8 .5-.4 .3 .4 .3-.2 .1a.33 .33 0 0 1-.4-.1 .33 .33 0 0 1-.1-.4z" fill-rule="evenodd"/>
<path d="M148.6 40l1.4-.5 .2-.5 .4 .2-1.2 .8z" fill-rule="evenodd"/>
<path d="M149.6 40.1l1.3-.6 .7 .1v.2l-.7-.2-1 .5-.3 .3 .4 .4h-.1a.35 .35 0 0 1-.5-.2 .35 .35 0 0 1 .2-.5z" fill-rule="evenodd"/>
<path d="M149.7 40.6l.9-.3 .7-.4v-.2l.3 .1-1.3 .9z" fill-rule="evenodd"/>
</g>
<path d="M26.5 64.9l14 8M27.3 67.9l-.7 22.9M25.5 92.7l14.1 8.1" fill="none" stroke="#00ff3f" stroke-width=".29"/>
<g fill="#00ff3f">
<path d="M26.2 90.8h.8l-.5 2.5z"/>
<path d="M27.4 65.4l.4 2.5h-.9z"/>
</g>
<g fill="#000" stroke="#000" stroke-width=".29">
<path d="M24 78.7l.5 .9-.6-.5z" fill-rule="evenodd"/>
<path d="M24 77.2l.2 .1v.7l.5 .3 .1-.6 .1 1-.9-.7z" fill-rule="evenodd"/>
<path d="M24.1 78.6l.6 .3 .1 .3 .3-.1 .4 .2 .4 .5-.1 .5-.1-.5a.39 .39 0 0 0-.3-.4 .39 .39 0 0 0-.5 .1l-.5-.6-.3 .1z" fill-rule="evenodd"/>
<path d="M24.6 77.8l.1 .5z" fill-rule="evenodd"/>
<path d="M24.8 77.7l.9 .5v.5l-.2-.4-.5-.3-.2 .1z" fill-rule="evenodd"/>
<path d="M25.2 79.9h.5v.4l-.5-.2z" fill-rule="evenodd"/>
<path d="M25.3 78.7l.4 .1v-.5l.2 .2a.35 .35 0 0 1-.1 .5 .35 .35 0 0 1-.5-.1z" fill-rule="evenodd"/>
</g>
<path d="M205.5 17.9h200M205.5 12.9h200v5M215.5 12.9v44.9M270.5 12.9v44.9M290.5 12.9v44.9M345.5 12.9v44.9M405.5 12.9v-4.8h-200v49.7h200v-39.9M205.5 26.8h200M205.5 35.7h200M205.5 44.5h200M205.5 53.4h200" fill="none" stroke="#000" stroke-width=".29"/>
<text font-size="4.4" x="307" y="278.2">PF10-4-10□</text>
<g font-size="3.6">
<text x="208" y="16.7">No.</text>
<text x="229.1" y="16.9">名称 / Part name</text>
<text x="271.7" y="16.9">数量 / Pcs</text>
<text x="286.2" y="12">構成内容 / Components</text>
<text x="306" y="16.9">材質 / Material</text>
<text x="353.5" y="16.9">色・表面処理 / Color・Finish</text>
<text x="371.8" y="139.2">パネル 2</text>
<text x="372.3" y="144.4">Panel 2</text>
<text x="227.1" y="155.7">パネル 1</text>
<text x="227.6" y="160.6">Panel 1</text>
<text x="128.9" y="257.5">■テクニカルデータ / Technical Date■</text>
<text x="129.3" y="261.9">使用温度範囲 / Operating temperature ： -10℃ ～ +60℃</text>
<text x="249.6" y="261.3">株式会社タカチ電機工業</text>
<text x="307.2" y="262.4">ネットワークケース</text>
<text x="92.3" y="274.2">色仕様（型番末尾□） / Color Type（End of product number □）</text>
<text x="391.1" y="275.8">1:1</text>
<text x="64.6" y="279.1">記号 / Code</text>
<text x="96.8" y="279.2">カバー / Top cover</text>
<text x="142.2" y="279.1">ベース / Bottom base</text>
<text x="192.7" y="279.1">パネル / Panel</text>
<text x="258.1" y="282.4">中根</text>
<text x="283.3" y="282.4">常山</text>
<text x="325.3" y="286.8">2023/08/31</text>
<text x="387.9" y="284.8">1</text>
<text x="396.6" y="284.8">5</text>
</g>
<g font-size="2.9">
<text x="209.8" y="21.2">1</text>
<text x="216.5" y="21.4">カバー</text>
<text x="279.8" y="21.2">1</text>
<text x="291.5" y="21.3">難燃性ABS樹脂 （UL94V-0 主成分）</text>
<text x="346.5" y="21.3">オフホワイト / Off-white</text>
<text x="216.5" y="25.8">Top cover</text>
<text x="291.5" y="25.7">Flame-resistant ABS UL94V-0</text>
<text x="346.5" y="25.8">ダークグレー / Dark gray</text>
<text x="209.8" y="30">2</text>
<text x="216.5" y="30.2">ベース</text>
<text x="216.5" y="34.6">Bottom base</text>
<text x="279.8" y="30">1</text>
<text x="291.5" y="30.2">難燃性ABS樹脂 （UL94V-0 主成分）</text>
<text x="291.5" y="34.6">Flame-resistant ABS UL94V-0</text>
<text x="346.5" y="30.2">オフホワイト / Off-white</text>
<text x="346.5" y="34.6">ダークグレー / Dark gray</text>
<text x="209.8" y="38.9">3</text>
<text x="216.5" y="39.1">パネル</text>
<text x="279.8" y="38.9">2</text>
<text x="291.5" y="39.1">難燃性ABS樹脂 （UL94V-0 主成分）</text>
<text x="346.5" y="39.1">オフホワイト / Off-white</text>
<text x="209.8" y="47.8">4</text>
<text x="216.5" y="43.5">Panel</text>
<text x="279.8" y="47.8">4</text>
<text x="291.5" y="48">鉄</text>
<text x="291.5" y="43.5">Flame-resistant ABS UL94V-0</text>
<text x="346.5" y="43.5">ダークグレー / Dark gray</text>
<text x="346.5" y="48">ニッケルメッキ</text>
<text x="216.6" y="48.1">取付ビス（M2.5 x 8 ナベタッピング）</text>
<text x="216.6" y="52.4">Screw（M2.5 - 8 Pan head self tapping）</text>
<text x="291.5" y="52.4">Steel</text>
<text x="346.5" y="52.4">Nickel plated</text>
<text x="209.8" y="56.6">5</text>
<text x="216.6" y="56.9">差込式ゴム足 / Rubber feet</text>
<text x="279.8" y="56.6">4</text>
<text x="291.5" y="56.7">エラストマ UL94HB / Elastomer UL94HB</text>
<text x="346.5" y="56.9">ダークグレー / Dark gray</text>
<text x="228.7" y="85.4">1</text>
<text x="228.6" y="133.2">3</text>
<text x="228.6" y="174.3">2</text>
<text x="228.6" y="204.3">4</text>
<text x="228.6" y="229.2">5</text>
<text x="73.4" y="283.4">W</text>
<text x="73.6" y="287.8">D</text>
<text x="90.5" y="283.5">オフホワイト / Off-white</text>
<text x="135.5" y="283.5">オフホワイト / Off-white</text>
<text x="185.5" y="283.5">オフホワイト / Off-white</text>
<text x="392.3" y="284.6">/</text>
<text x="90.5" y="288.1">ダークグレー / Dark gray</text>
<text x="135.5" y="288.1">ダークグレー / Dark gray</text>
<text x="185.5" y="288.1">ダークグレー / Dark gray</text>
</g>
<g font-size="2.9" fill="#f00">
<text x="301.2" y="257.1">品名/Title</text>
<text x="227.6" y="272">承認/Approved</text>
<text x="253.1" y="272.1">検図/Checked</text>
<text x="278.5" y="272">製図/Created</text>
<text x="301.3" y="272">型番/Product number</text>
<text x="382.4" y="270.1">尺度/Scale</text>
<text x="301.3" y="286.6">作成日/Date</text>
</g>
<text font-size="2.8" x="307.1" y="267.5">NETWORK PLASTIC BOX</text>
<text font-size="2.1" x="249.6" y="266.7">TAKACHI ELECTRONICS ENCLOSURE CO., LTD.</text>
<text font-size="2" x="227.8" y="252.2">本図面および付帯する部品図の著作権は株式会社タカチ電機工業に帰属します。 / Copyright (C) TAKACHI ELECTRONICS ENCLOSURE CO., LTD. All Rights Reserved.</text>
</svg>
